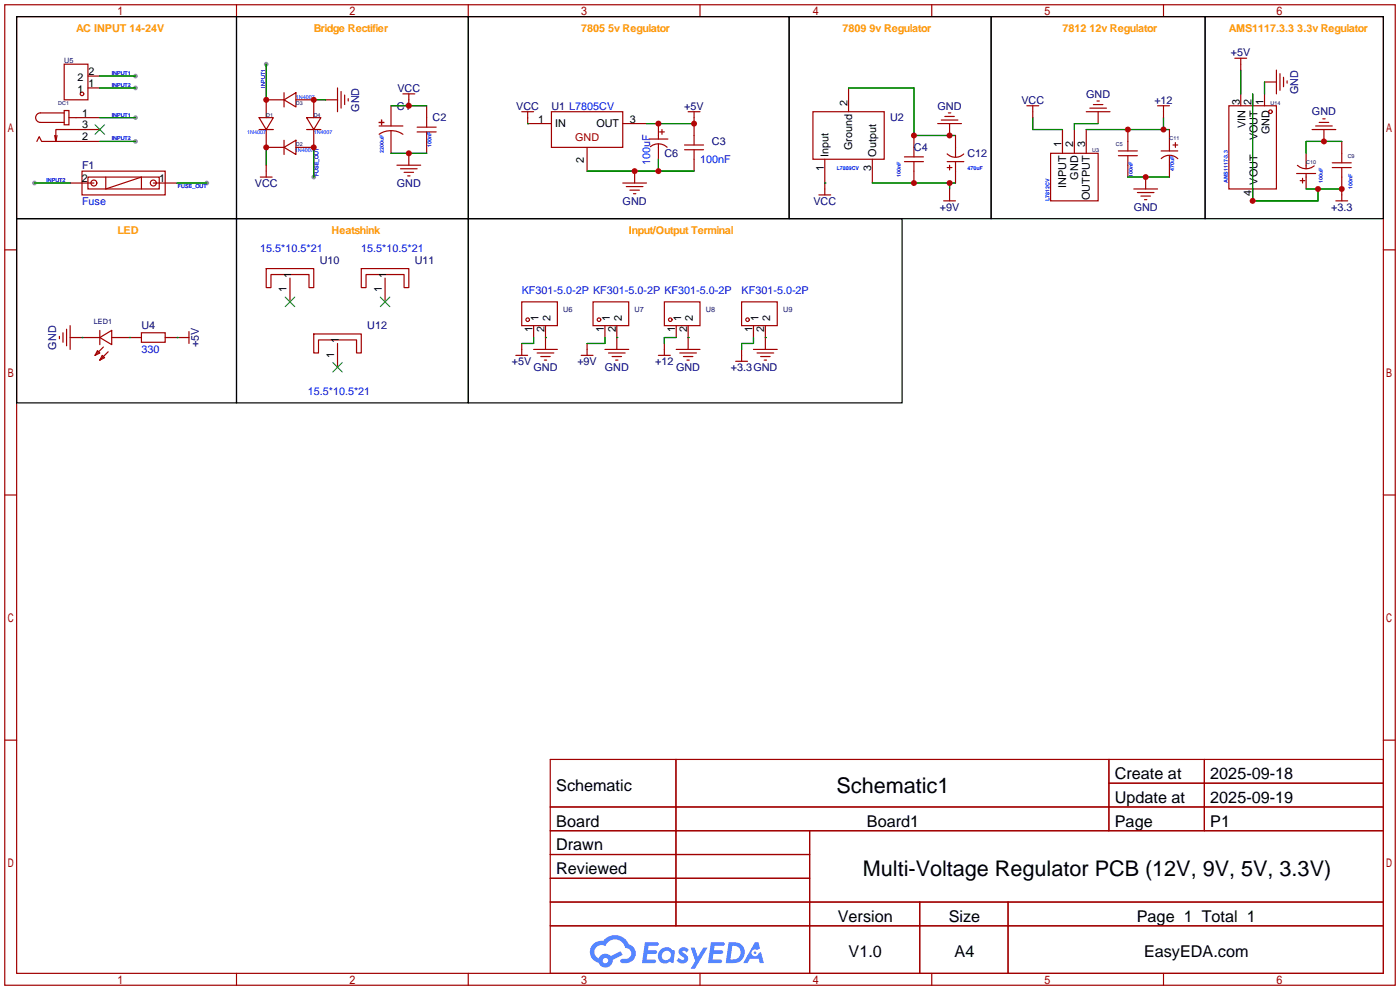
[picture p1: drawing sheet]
<svg xmlns="http://www.w3.org/2000/svg" width="299mm" height="212mm" viewBox="0 0 299 212" stroke-linecap="round" stroke-linejoin="round" font-family="sans-serif">
<g fill="#999">
<circle cx="29" cy="16.3" r=".51"/>
<circle cx="29" cy="18.8" r=".51"/>
<circle cx="29" cy="25.1" r=".51"/>
<circle cx="29" cy="30.2" r=".51"/>
<circle cx="7.4" cy="39.1" r=".51"/>
<circle cx="44.2" cy="39.1" r=".51"/>
<circle cx="67.1" cy="37.8" r=".51"/>
<circle cx="56.9" cy="13.7" r=".51"/>
</g>
<g fill="none" stroke="#a10000" stroke-width=".25">
<path d="M1 1h297.2v209.6h-297.2zM3.6 3.6h292.1v204.4h-292.1zM50.5 1v2.6M100.1 1v2.6M149.6 1v2.6M199.1 1v2.6M248.7 1v2.6M1 53.4h2.6M295.7 53.4h2.5M1 105.8h2.6M295.7 105.8h2.5M1 158.2h2.6"/>
<path d="M295.7 158.2h2.5M117.6 162.3h178.1v45.7h-178.1zM117.6 172.5h178.1M117.6 177.5h178.1M144.5 162.3v35.6M173 177.5v30.5M237 162.3v15.2M237 167.4h58.7M257.4 162.3v15.2M117.6 182.6h55.4M117.6 192.8h178.1M117.6 187.7h55.4"/>
<path d="M117.6 197.9h178.1M196.6 192.8v15.2M215.4 192.8v15.2M50.5 208v2.6M100.1 208v2.6M149.6 208v2.6M199.1 208v2.6M248.7 208v2.6"/>
</g>
<g fill="#5487ff">
<path d="M145.3 202.7a1.3 1.3 0 0 1 1.9 .3l-.4 .6a.54 .54 0 0 0-.9-.2l.1 .2a1.34 1.34 0 0 1 .9 1.8 1.47 1.47 0 0 1-2.3-.1l.5-.6 .8 .5a.31 .31 0 0 0 .4-.3 .31 .31 0 0 0-.3-.4 1.12 1.12 0 0 1-.7-1.8z"/>
<path d="M147.6 202.5h.9l.6 2 1.2-2h.9l-2.7 4.6h-.9l1-1.7z"/>
<path d="M137.8 201.4h1.7a1.31 1.31 0 0 1 1.2 .2 .4 .4 0 0 1-.3 .5l-1.8 .1-.1 .9h1.6a.4 .4 0 0 1 .4 .4 .4 .4 0 0 1-.5 .4h-1.6l-.2 1.2h1.4a.46 .46 0 0 1 .5 0 .46 .46 0 0 1 .1 .5l-.4 .2h-2.6z"/>
<path d="M151.9 201.4h1.7a1.32 1.32 0 0 1 1.2 .2 .39 .39 0 0 1-.3 .5l-1.8 .1-.1 .9h1.6a.4 .4 0 0 1 .4 .4 .4 .4 0 0 1-.4 .4h-1.7l-.2 1.2h1.4a.46 .46 0 0 1 .5 0 .46 .46 0 0 1 .1 .5l-.4 .2h-2.6z"/>
<path d="M161.3 201.4h.8l.3 1.3-.6 .4a.75 .75 0 0 0-1.1 .3 .75 .75 0 0 0 .5 1 .75 .75 0 0 0 .9-.7l.5-.2 .6 2.3h-.8l-.3-.9h-1.8l-.5 .9h-1z"/>
<path d="M155.7 201.4l-.6 4.4h1.5a2.27 2.27 0 0 0 2.6-2.2 2.27 2.27 0 0 0-2.7-2.2zM156.5 202.1a1.5 1.5 0 0 1 1.8 1.6 1.5 1.5 0 0 1-1.9 1.4h-.3z"/>
<path d="M141.2 203a1.6 1.6 0 0 0-.3 2.3 1.6 1.6 0 0 0 2.3 .2l.7 .3 .3-2.4-.1-.3-.5-.1a1.58 1.58 0 0 0-2.4 0zM141.8 203.5a.98 .98 0 0 1 1.6 .4 .98 .98 0 0 1-1.1 1.3 .94 .94 0 0 1-.9-.7 .94 .94 0 0 1 .4-1z"/>
<path d="M126.8 201.8a2.37 2.37 0 0 0 1.1 4 1.54 1.54 0 0 0 1.8 1 1.54 1.54 0 0 0 1.2-1.6l2.2-1.1-.5-.8-2 1a1.57 1.57 0 0 0-2.7 .5 1.5 1.5 0 0 1-.7-2.1 1.5 1.5 0 0 1 2.2-.5 2.23 2.23 0 0 1 2.3-1.4 2.23 2.23 0 0 1 2 1.8 1.16 1.16 0 0 1 1.2 1.1 1.16 1.16 0 0 1-1.1 1.2h-.7a.47 .47 0 0 0-.5 .4 .47 .47 0 0 0 .4 .5 2.17 2.17 0 0 0 2.5-.9 2.17 2.17 0 0 0-.3-2.7l-.8-.4a3.2 3.2 0 0 0-5.5-.7l-1.1 .1zM128.8 205.3a.6 .6 0 0 1 1.2 0 .6 .6 0 0 1-1.2 0z"/>
<circle cx="161.4" cy="203.6" r=".28"/>
</g>
<g fill="none" stroke="#a10000" stroke-width=".25">
<path d="M13.7 13.7h5.1v7.6h-5.1zM18.8 18.8h2.5M18.8 16.3h2.5M60.7 19.8v3.1M72.1 18.8v5.1M72.9 19.6v3.5M181.4 18.8v5.1M263.9 12.4h2.5M265.2 12.4v2.6M270.3 17.5h2.5M272.8 15v5.1M273.6 15.7v3.6"/>
<path d="M274.3 16.5v2M275.1 17.3v.5M7.9 30.2l.5-1 .5 1h12.4M12.2 29l-.3 1.2M13.7 23.6h1v3.1h-1zM13.7 24.1h-5.1a1.02 1.02 0 0 0-1 1 1.02 1.02 0 0 0 1 1.1h5.1M14.7 25.1h6.6M15 39.1h5.1M17.5 36.6h17.8v5.1h-17.8zM18.8 37.8h15.2v2.6h-15.2zM21.3 27.7h-9.4v2.5l-.2-1.2M22.6 37.8v2.6l7.6-2.6v2.6"/>
<path d="M32.8 39.1h5M55.4 25.1h3l-1.5 2.6zM55.4 27.7h3M55.6 37.8h2.6M56.9 27.7v3.8h3.8M56.9 35.3v2.5M60.7 31.5l2.5-1.5v3zM60.7 21.3l2.5-1.5v3.1zM60.7 21.3h-3.8v3.8M60.7 30v3M63.2 21.3h3.9v3.8M65.5 25.1h3.1l-1.5 2.6z"/>
<path d="M65.5 27.7h3.1M67.1 27.7v3.8h-3.9M69.6 21.3h2.5M73.7 20.3v2.1M74.4 21.1v.5M81 26.2h1zM81 26.9h5.1M81.5 25.7l.1 1zM83.6 27.9l1.6 .3 .9 .5M83.6 27.9l-1.1 .1-1.5 .7M83.6 22.6v4.3M83.6 27.9v4.9"/>
<path d="M84.8 35.3h5.1M85.6 36.1h3.6M86.1 20.1h2.5M86.4 36.8h2M87.1 37.6h.5M87.4 20.1v2.5M87.4 32.8v2.5M89.2 28.2h4M89.2 27.2h4M91.2 22.6v4.6M91.2 28.2v4.6M111.5 23.9h2.5"/>
<path d="M112.8 23.9v2.5h5.1M117.9 23.9h15.2v7.6h-15.2zM125.5 31.5v5.1M133.1 26.4h5.1M133.1 39.1h5.1M133.9 39.9h3.5M135.6 36.6v2.5M138.7 29.7h4M139 31.3a2.74 2.74 0 0 1 3.6 .2M140.7 26.4v3.3M140.7 30.7v3.3M141 28.2h1"/>
<path d="M141.5 27.7v1M146.3 32h4.1M146.3 31h4.1M147.1 23.9h2.5M148.3 23.9v7.1M148.3 32v4.6M173.7 23.9h15.3v10.1h-15.3zM176.3 34v7.7M186.4 34v5.1M193.3 34.5h4.1M193.3 33.5h4.1M195.3 29v4.5"/>
<path d="M195.3 34.5v4.6M200.4 26.4h5.1M201.2 25.7h3.5M201.9 24.9h2.1M202.4 32.9a2.54 2.54 0 0 0 3.6 0M202.4 34.5h3.6M202.4 35.8h1.1M202.7 24.1h.5M202.9 26.4v2.6M202.9 35.3v1M204.2 29v4.5M204.2 34.5v4.6"/>
<path d="M219.5 22.6h2.5M220.7 22.6v2.5M224.5 32.8h10.2v10.1h-10.2zM227.1 27.7v5.1M229.6 27.7v5.1M232.2 27.7v5.1M232.2 23.9h5M232.9 23.1h3.6M233.7 22.4h2M234.4 21.6h.5M234.7 23.9v2.5M239 33.3h4.1"/>
<path d="M239 32.3h4.1M241 27.7v4.6M241 33.3v4.5M244.9 37.8v2.6M247.4 22.6h2.5M248.2 32.3h3.5M248.2 33.9a2.54 2.54 0 0 1 3.5 0M248.7 22.6v2.5M249.9 27.7v4.6M249.9 33.3v4.5M250.7 31h1M251.2 30.5v1"/>
<path d="M262.6 22.6h10.2v17.8h-10.2zM265.2 20.1v2.5M267.7 20.1v2.5M270.3 20.1v2.5M277.1 37.1h4.1M277.3 35.3a2.74 2.74 0 0 0 3.6 .2M277.9 38.6h1M278.4 38.1v1M279.1 32.8v3.3M279.1 37.1v3.3M280.4 27.7h5.1M281.2 26.9h3.5"/>
<path d="M281.9 26.2h2.1M282.7 25.4h.5M283 27.7v2.5M284.7 34.8h4.1M284.7 35.8h4.1M286.8 30.2v4.6M286.8 35.8v7.1M56.9 57.4h10.2v4.1h-1.1v-2.8h-8.1v2.8h-1zM62 59.4v5.1M77.2 57.4h10.2v4.1h-1v-2.8h-8.2v2.8h-1zM82.3 59.4v5.1M134.6 40.6h2.1"/>
<path d="M135.4 41.4h.5M175 41.7h2.5M201.7 42.9h2.5M202.9 40.4v2.5M242.3 40.4h5.1M243.1 41.1h3.5M243.8 41.9h2.1M244.6 42.7h.5M267.7 40.4v2.5M285.5 42.9h2.5M12.7 71.9v.5M13.5 71.1v2.1"/>
<path d="M14.2 70.4v3.5M15 72.1h6.3M15 69.6v5.1M20.8 74.9l.5 .5-1 .5zM21.3 72.1l2.6-1.5v3.1zM21.3 70.6v3.1M21.8 75.9l.6 .6-1.1 .5zM22.1 74.2l-1.8 1.7M23.1 75.2l-1.8 1.8M23.9 72.1h6.3M30.2 71.1h5.1v2.1h-5.1zM35.3 72.1h5.1"/>
<path d="M40.4 70.9v2.5M67.1 71.4h10.1v4h-1v-2.8h-8.1v2.8h-1zM72.1 73.4v5.1M110.2 75.9h2.6M111.5 64.5h7.6v5.1h-7.6zM111.5 73.4v2.5M114 69.6v2.5M114 74.7h5.1M114.8 75.4h3.6M115.6 76.2h2M116.3 77h.5M116.6 69.6v5.1"/>
<path d="M124.2 75.9h2.5M125.5 73.4v2.5M126.7 64.5h7.7v5.1h-7.7zM129.3 69.6v2.5M129.3 74.7h5.1M130 75.4h3.6M130.8 76.2h2M131.6 77h.5M131.8 69.6v5.1M140.7 75.9h2.6M142 64.5h7.6v5.1h-7.6zM142 73.4v2.5"/>
<path d="M144.5 69.6v2.5M144.5 74.7h5.1M145.3 75.4h3.5M146 76.2h2.1M146.8 77h.5M147.1 69.6v5.1M157.2 77.2h2.6M158.5 64.5h7.6v5.1h-7.6zM158.5 74.7v2.5M161 69.6v2.5M161 74.7h5.1M161.8 75.4h3.6"/>
<path d="M162.6 76.2h2M163.3 77h.5M163.6 69.6v5.1"/>
<circle cx="17.5" cy="20.1" r=".38"/>
<circle cx="20.1" cy="39.1" r=".63"/>
<circle cx="32.8" cy="39.1" r=".63"/>
<circle cx="271.5" cy="23.9" r=".38"/>
<circle cx="112.8" cy="68.3" r=".38"/>
<circle cx="128" cy="68.3" r=".38"/>
<circle cx="143.3" cy="68.3" r=".38"/>
<circle cx="159.8" cy="68.3" r=".38"/>
</g>
<path d="M20.3 26.7l2.1 2M22.4 26.7l-2.1 2M61 63.5l2 2M63 63.5l-2 2M71.1 77.5l2.1 2M73.2 77.5l-2.1 2M81.3 63.5l2 2M83.3 63.5l-2 2" fill="none" stroke="#3c3" stroke-width=".25"/>
<g fill="none" stroke="#008700" stroke-width=".25">
<path d="M21.3 18.8h7.7M21.3 16.3h7.7M56.9 13.7v7.6M181.4 18.8h13.9v10.2h8.9M265.2 15v5.1M270.3 17.5v2.6M7.4 39.1h7.6M21.3 30.2h7.7M21.3 25.1h7.7M37.8 39.1h6.4M56.9 31.5v3.8M67.1 21.3h2.5"/>
<path d="M67.1 31.5v6.3M83.6 32.8h7.6M83.6 22.6h7.6M112.8 26.4h.1M125.5 36.6h22.8M138.2 26.4h10.1M140.7 34v2.6M176.3 39.1h.1M186.4 39.1h17.8M202.9 39.1v1.3M220.7 25.1v2.6h6.4M232.2 27.7h17.7"/>
<path d="M234.7 26.4h-5.1v1.3M241 37.8h8.9M248.7 25.1v2.6M267.7 20.1v22.8h14v-2.5M286.8 30.2h-7.7v2.6M279.1 40.4h7.7M17.5 72.1h.1M27.7 72.1h.1M37.8 72.1h.1M114 72.1v1.3h-2.5M116.6 72.1h.1M129.3 72.1v1.3h-3.8"/>
<path d="M131.8 72.1h.1M144.5 72.1h-2.5v1.3M147.1 72.1h.1M161 72.1v1.3h-2.5v1.3M163.6 72.1h.1"/>
</g>
<path d="M3.6 3.6h46.9v43.1h-46.9zM50.5 3.6h49.6v43.1h-49.6zM100.1 3.6h68.6v43.1h-68.6zM168.7 3.6h43.1v43.1h-43.1zM211.8 3.6h45.8v43.1h-45.8zM257.6 3.6h38.1v43.1h-38.1zM3.6 46.7h46.9v39.4h-46.9zM50.5 46.7h49.6v39.4h-49.6zM100.1 46.7h92.7v39.4h-92.7z" fill="none" stroke="#000" stroke-width=".25"/>
<g fill="#c00">
<circle cx="87.4" cy="32.8" r=".63"/>
<circle cx="140.7" cy="26.4" r=".63"/>
<circle cx="148.3" cy="26.4" r=".63"/>
<circle cx="135.6" cy="36.6" r=".63"/>
<circle cx="140.7" cy="36.6" r=".63"/>
<circle cx="195.3" cy="39.1" r=".63"/>
<circle cx="202.9" cy="39.1" r=".63"/>
<circle cx="195.3" cy="29" r=".63"/>
<circle cx="202.9" cy="29" r=".63"/>
<circle cx="241" cy="27.7" r=".63"/>
<circle cx="248.7" cy="27.7" r=".63"/>
<circle cx="244.9" cy="37.8" r=".63"/>
<circle cx="283" cy="30.2" r=".63"/>
<circle cx="67.1" cy="21.3" r=".63"/>
<circle cx="56.9" cy="31.5" r=".63"/>
<circle cx="67.1" cy="31.5" r=".63"/>
<circle cx="56.9" cy="21.3" r=".63"/>
<circle cx="87.4" cy="22.6" r=".63"/>
<circle cx="281.7" cy="40.4" r=".63"/>
<circle cx="286.8" cy="40.4" r=".63"/>
<circle cx="267.7" cy="42.9" r=".63"/>
</g>
<g font-size="4.6">
<text x="178.8" y="169.4">Schematic1</text>
<text x="184.4" y="187.2">Multi-Voltage Regulator PCB (12V, 9V, 5V, 3.3V)</text>
</g>
<g font-size="3.5">
<text x="238.3" y="166.5">Create at</text>
<text x="258.7" y="166.5">2025-09-18</text>
<text x="118.9" y="169.1">Schematic</text>
<text x="238.3" y="171.6">Update at</text>
<text x="258.7" y="171.6">2025-09-19</text>
<text x="118.9" y="176.7">Board</text>
<text x="185.3" y="176.7">Board1</text>
<text x="238.3" y="176.7">Page</text>
<text x="258.7" y="176.7">P1</text>
<text x="118.9" y="181.8">Drawn</text>
<text x="118.9" y="186.8">Reviewed</text>
<text x="179.1" y="197">Version</text>
<text x="202.8" y="197">Size</text>
<text x="243" y="197">Page 1 Total 1</text>
<text x="181.4" y="204.6">V1.0</text>
<text x="204" y="204.6">A4</text>
<text x="244.5" y="204.6">EasyEDA.com</text>
</g>
<g font-size="2.3" fill="#f90">
<text x="16.3" y="6.9">AC INPUT 14-24V</text>
<text x="67.1" y="6.9">Bridge Rectifier</text>
<text x="124.2" y="6.9">7805 5v Regulator</text>
<text x="180.1" y="6.9">7809 9v Regulator</text>
<text x="227.1" y="6.9">7812 12v Regulator</text>
<text x="262.6" y="6.9">AMS1117.3.3 3.3v Regulator</text>
<text x="25.1" y="50.1">LED</text>
<text x="70.9" y="50.1">Heatshink</text>
<text x="134.4" y="50.1">Input/Output Terminal</text>
</g>
<g font-size="2.3" fill="#000080">
<text x="263.1" y="12">+5V</text>
<text x="76.8" y="23.9" transform="rotate(-90 76.8 23.9)">GND</text>
<text x="84.8" y="23.4">C1</text>
<text x="84.9" y="19.6">VCC</text>
<text x="110.3" y="23.4">VCC</text>
<text x="117.9" y="23.4">U1 L7805CV</text>
<text x="146.3" y="23.4">+5V</text>
<text x="200.4" y="23.4">GND</text>
<text x="218.3" y="22.1">VCC</text>
<text x="232.1" y="20.9">GND</text>
<text x="246.7" y="22.1">+12</text>
<text x="277.4" y="20.1" transform="rotate(-90 277.4 20.1)">GND</text>
<text x="92.5" y="26">C2</text>
<text x="190.2" y="26">U2</text>
<text x="280.4" y="24.7">GND</text>
<text x="142" y="33.6">C6</text>
<text x="152.1" y="31">C3</text>
<text x="195.3" y="32.3">C4</text>
<text x="206.8" y="33.6">C12</text>
<text x="17.5" y="36.1">F1</text>
<text x="54.5" y="39.9">VCC</text>
<text x="84.8" y="39.9">GND</text>
<text x="133.1" y="43.7">GND</text>
<text x="173.8" y="43.7">VCC</text>
<text x="200.9" y="45">+9V</text>
<text x="242.3" y="45">GND</text>
<text x="284.5" y="45">+3.3</text>
<text x="68.3" y="56.4">U10</text>
<text x="88.6" y="56.4">U11</text>
<text x="30.2" y="70.4">U4</text>
<text x="78.5" y="70.4">U12</text>
<text x="12" y="74.7" transform="rotate(-90 12 74.7)">GND</text>
<text x="42.5" y="74.2" transform="rotate(-90 42.5 74.2)">+5V</text>
<text x="109.4" y="78">+5V</text>
<text x="114" y="79.3">GND</text>
<text x="123.4" y="78">+9V</text>
<text x="129.3" y="79.3">GND</text>
<text x="140" y="78">+12</text>
<text x="144.5" y="79.3">GND</text>
<text x="156.2" y="79.3">+3.3GND</text>
</g>
<g font-size="2.3">
<text x="16.6" y="17.3">2</text>
<text x="18.9" y="16">2</text>
<text x="16.6" y="19.8">1</text>
<text x="18.9" y="18.6">1</text>
<text x="181.1" y="22.6" transform="rotate(-90 181.1 22.6)">2</text>
<text x="264.9" y="22.5" transform="rotate(-90 264.9 22.5)">3</text>
<text x="267.5" y="22.5" transform="rotate(-90 267.5 22.5)">2</text>
<text x="270" y="22.5" transform="rotate(-90 270 22.5)">1</text>
<text x="17.5" y="24.9">1</text>
<text x="17.5" y="30">2</text>
<text x="17.5" y="27.5">3</text>
<text x="115" y="26.2">1</text>
<text x="118.6" y="27.2">IN</text>
<text x="127.5" y="27.2">OUT</text>
<text x="134.6" y="26.2">3</text>
<text x="266.2" y="27.4" transform="rotate(-90 266.2 27.4)">VIN</text>
<text x="268.8" y="30" transform="rotate(-90 268.8 30)">VOUT</text>
<text x="271.3" y="28.7" transform="rotate(-90 271.3 28.7)">GND</text>
<text x="124.8" y="34.8" transform="rotate(-90 124.8 34.8)">2</text>
<text x="177.1" y="33.5" transform="rotate(-90 177.1 33.5)">Input</text>
<text x="182.1" y="32.1" transform="rotate(-90 182.1 32.1)">Ground</text>
<text x="187.2" y="33.5" transform="rotate(-90 187.2 33.5)">Output</text>
<text x="226.8" y="31.5" transform="rotate(-90 226.8 31.5)">1</text>
<text x="229.4" y="31.5" transform="rotate(-90 229.4 31.5)">2</text>
<text x="231.9" y="31.5" transform="rotate(-90 231.9 31.5)">3</text>
<text x="17.5" y="38.9">2</text>
<text x="34" y="38.9">1</text>
<text x="176" y="36.6" transform="rotate(-90 176 36.6)">1</text>
<text x="186.2" y="36.6" transform="rotate(-90 186.2 36.6)">3</text>
<text x="227.9" y="40.2" transform="rotate(-90 227.9 40.2)">INPUT</text>
<text x="230.4" y="38.4" transform="rotate(-90 230.4 38.4)">GND</text>
<text x="267.5" y="41.8" transform="rotate(-90 267.5 41.8)">4</text>
<text x="268.8" y="39.4" transform="rotate(-90 268.8 39.4)">VOUT</text>
<text x="232.9" y="42.8" transform="rotate(-90 232.9 42.8)">OUTPUT</text>
<text x="62.3" y="59.4" transform="rotate(-90 62.3 59.4)">1</text>
<text x="82.6" y="59.4" transform="rotate(-90 82.6 59.4)">1</text>
<text x="61.3" y="62.5" transform="rotate(-90 61.3 62.5)">1</text>
<text x="81.6" y="62.5" transform="rotate(-90 81.6 62.5)">1</text>
<text x="113.8" y="71" transform="rotate(-90 113.8 71)">1</text>
<text x="115.1" y="68.7" transform="rotate(-90 115.1 68.7)">1</text>
<text x="116.4" y="71" transform="rotate(-90 116.4 71)">2</text>
<text x="117.6" y="68.7" transform="rotate(-90 117.6 68.7)">2</text>
<text x="129.1" y="71" transform="rotate(-90 129.1 71)">1</text>
<text x="130.3" y="68.7" transform="rotate(-90 130.3 68.7)">1</text>
<text x="131.6" y="71" transform="rotate(-90 131.6 71)">2</text>
<text x="132.9" y="68.7" transform="rotate(-90 132.9 68.7)">2</text>
<text x="144.3" y="71" transform="rotate(-90 144.3 71)">1</text>
<text x="145.6" y="68.7" transform="rotate(-90 145.6 68.7)">1</text>
<text x="146.8" y="71" transform="rotate(-90 146.8 71)">2</text>
<text x="148.1" y="68.7" transform="rotate(-90 148.1 68.7)">2</text>
<text x="160.8" y="71" transform="rotate(-90 160.8 71)">1</text>
<text x="162.1" y="68.7" transform="rotate(-90 162.1 68.7)">1</text>
<text x="163.3" y="71" transform="rotate(-90 163.3 71)">2</text>
<text x="164.6" y="68.7" transform="rotate(-90 164.6 68.7)">2</text>
<text x="71.4" y="76.4" transform="rotate(-90 71.4 76.4)">1</text>
<text x="72.4" y="73.4" transform="rotate(-90 72.4 73.4)">1</text>
</g>
<text font-size="2.3" fill="#a00000" x="122.9" y="30.1">GND</text>
<g font-size="2.3" fill="#00f">
<text x="139" y="35.3" transform="rotate(-90 139 35.3)">100uF</text>
<text x="149.6" y="34.8">100nF</text>
<text x="17.5" y="43.7">Fuse</text>
<text x="55.6" y="53.9">15.5*10.5*21</text>
<text x="77.2" y="53.9">15.5*10.5*21</text>
<text x="111.5" y="62.8">KF301-5.0-2P KF301-5.0-2P KF301-5.0-2P</text>
<text x="158.5" y="62.8">KF301-5.0-2P</text>
<text x="30.2" y="75.5">330</text>
<text x="65.8" y="84.4">15.5*10.5*21</text>
</g>
<g font-size="1.6" fill="#000080">
<text x="13.7" y="13.4">U5</text>
<text x="20.1" y="69.3">LED1</text>
<text x="120.4" y="66.7">U6</text>
<text x="135.6" y="66.7">U7</text>
<text x="150.9" y="66.7">U8</text>
<text x="167.4" y="66.7">U9</text>
</g>
<g font-size="1.2" fill="#00f">
<text x="23.9" y="16">INPUT1</text>
<text x="23.9" y="18.6">INPUT2</text>
<text x="56.7" y="18.8" transform="rotate(-90 56.7 18.8)">INPUT1</text>
<text x="63.2" y="21.1">1N4007</text>
<text x="23.9" y="24.9">INPUT1</text>
<text x="23.9" y="30">INPUT2</text>
<text x="52.9" y="28.7">1N4007</text>
<text x="67.1" y="28.7">1N4007</text>
<text x="63" y="32.5">1N4007</text>
<text x="82.1" y="32.8" transform="rotate(-90 82.1 32.8)">2200uF</text>
<text x="92.2" y="31.5" transform="rotate(-90 92.2 31.5)">100nF</text>
<text x="9.9" y="38.9">INPUT2</text>
<text x="38" y="40.2">FUSE_OUT</text>
<text x="68.1" y="37.7" transform="rotate(-90 68.1 37.7)">FUSE_OUT</text>
<text x="178.8" y="36.3">L7809CV</text>
<text x="192.6" y="37.8" transform="rotate(-90 192.6 37.8)">100nF</text>
<text x="206.8" y="36.3">470uF</text>
<text x="242.1" y="37.8" transform="rotate(-90 242.1 37.8)">100nF</text>
<text x="251" y="36.6" transform="rotate(-90 251 36.6)">470uF</text>
<text x="262.4" y="39.1" transform="rotate(-90 262.4 39.1)">AMS1117-3.3</text>
<text x="282.7" y="39.1" transform="rotate(-90 282.7 39.1)">100uF</text>
<text x="289.1" y="40.4" transform="rotate(-90 289.1 40.4)">100nF</text>
<text x="224.3" y="42.9" transform="rotate(-90 224.3 42.9)">L7812CV</text>
</g>
<g font-size="1.2" fill="#000080">
<text x="12.4" y="22.4">DC1</text>
<text x="63.2" y="22.4">D3</text>
<text x="271.5" y="22.4">U14</text>
<text x="56.9" y="24.9">D1</text>
<text x="67.1" y="24.9">D4</text>
<text x="249.9" y="30">C11</text>
<text x="63.2" y="31.3">D2</text>
<text x="233.4" y="32.5">U3</text>
<text x="238.5" y="31.3">C5</text>
<text x="279.1" y="35.1">C10</text>
<text x="288" y="33.8">C9</text>
</g>
</svg>
